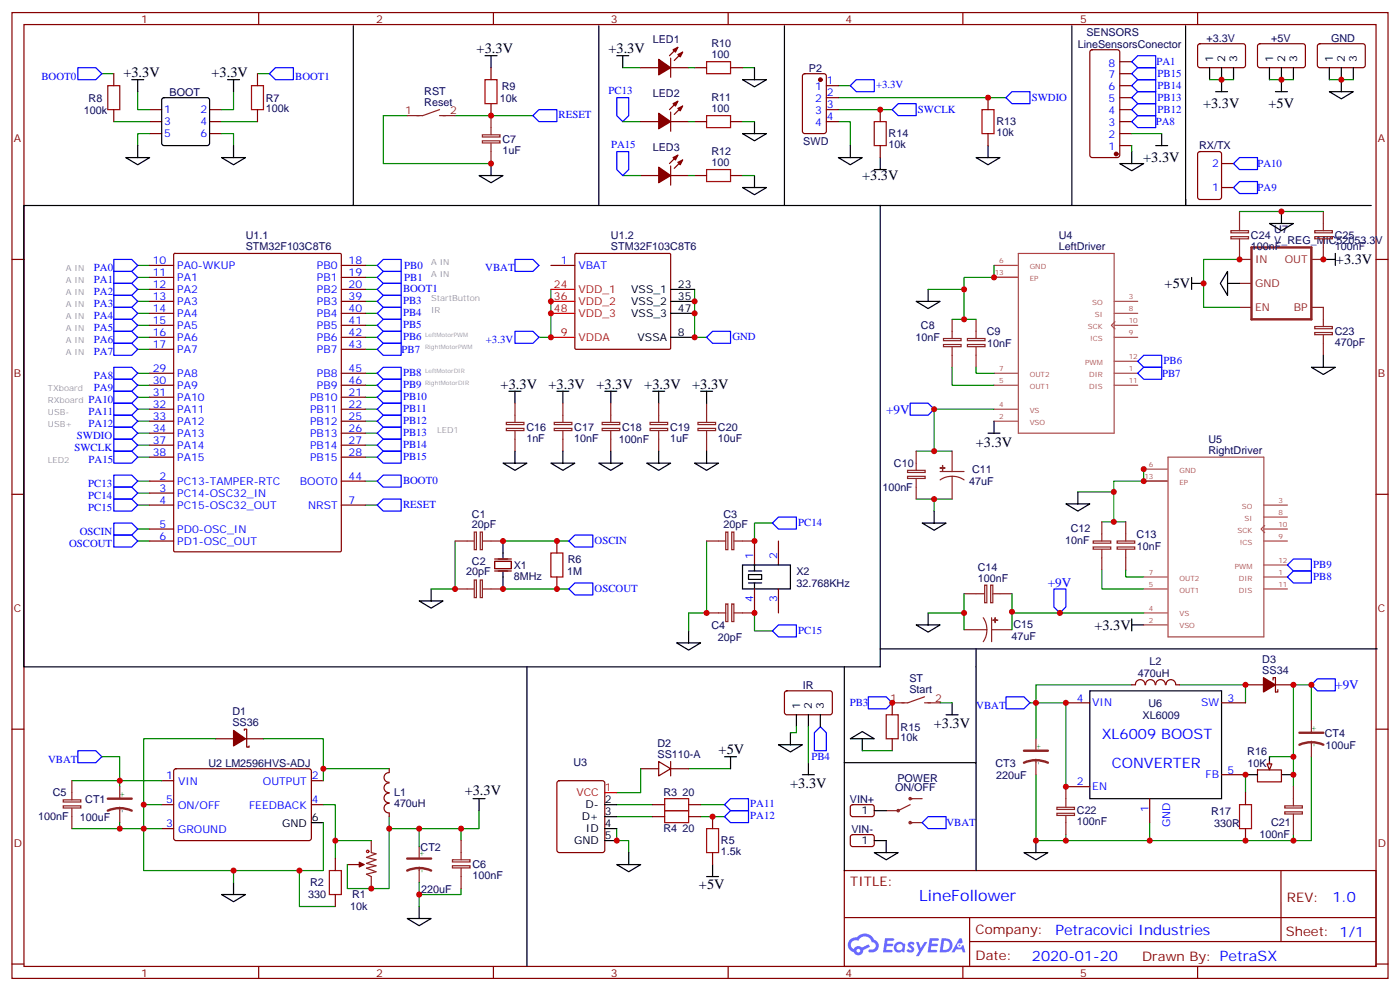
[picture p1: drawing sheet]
<svg xmlns="http://www.w3.org/2000/svg" width="412mm" height="292mm" viewBox="0 0 412 292" stroke-linecap="round" stroke-linejoin="round" font-family="sans-serif">
<g fill="none" stroke="#870000" stroke-width=".35">
<path d="M3.5 3.7h405.4v284.3h-405.4zM7.1 7.2h398.2v277.3h-398.2zM76.2 3.7v3.5M145.3 3.7v3.5M214.5 3.7v3.5M283.6 3.7v3.5M352.8 3.7v3.5M3.5 76.4h3.6M405.3 76.4h3.6M3.5 145.5h3.6M405.3 145.5h3.6M3.5 214.7h3.6"/>
<path d="M405.3 214.7h3.6M248.7 256.3h156.6v28.2h-156.6zM377.3 256.3v20.9M248.7 270.1h156.5M285.6 277.2h119.6M285.6 270.1v14.2M3.5 283.8h3.6M76.2 284.5v3.5M145.3 284.5v3.5M214.5 284.5v3.5M283.6 284.5v3.5M352.8 284.5v3.5"/>
<path d="M405.3 283.8h3.6"/>
</g>
<g fill="#5487ff">
<path d="M267.7 277.5a1.22 1.22 0 0 1 1.7 .2l-.4 .6a.47 .47 0 0 0-.3-.4 .47 .47 0 0 0-.5 .2l.1 .2a1.14 1.14 0 0 1 .8 1.8 1.14 1.14 0 0 1-1.9 0l-.2-.2 .5-.6 .7 .5a.29 .29 0 0 0 .3-.3 .29 .29 0 0 0-.2-.3 1.04 1.04 0 0 1-.6-1.7z"/>
<path d="M260.7 276.2h2.4l.3 .2-.2 .5-1.8 .1-.1 .8h1.5l.3 .4-.3 .4h-1.6l-.2 1.1h1.7l.2 .3-.2 .3-2.6 .1z"/>
<path d="M273.8 276.2h2.4l.3 .2-.1 .5-1.8 .1-.2 .8h1.6l.3 .4-.4 .4-1.6-.1-.1 1.1 1.7 .1 .2 .3-.2 .3-2.6 .1z"/>
<path d="M282.6 276.2h.7l.3 1.3-.6 .3a.69 .69 0 0 0-1 .3 .69 .69 0 0 0 .4 .9 .69 .69 0 0 0 .9-.6l.5-.2 .6 2.2h-.8l-.2-.9h-1.8l-.5 .9h-.8z"/>
<path d="M269.8 277.3h.8l.6 1.8 1.1-1.8h.9l-2.6 4.2h-.8l.9-1.5z"/>
<path d="M277.4 276.2l-.6 4.2h1.3a2.11 2.11 0 0 0 2.5-2.1 2.11 2.11 0 0 0-2.5-2.1zM278.1 277a1.39 1.39 0 0 1 1.7 1.4 1.39 1.39 0 0 1-1.8 1.2h-.3z"/>
<path d="M263.7 277.8a1.54 1.54 0 0 0-.1 2.2 1.54 1.54 0 0 0 2.2 .1l.6 .3 .3-2.3-.2-.3h-.4a1.49 1.49 0 0 0-2.4 0zM264 278.8a.94 .94 0 0 1 1.8 0 .94 .94 0 0 1-1.8 0z"/>
<path d="M250.4 276.6a2.18 2.18 0 0 0 1.1 3.7 1.44 1.44 0 0 0 1.6 .9 1.44 1.44 0 0 0 1.2-1.4l2-1.1-.5-.7-1.9 1a1.47 1.47 0 0 0-2.4 .4 1.39 1.39 0 0 1-.7-1.9 1.39 1.39 0 0 1 2-.5 2.12 2.12 0 0 1 2.2-1.3 2.12 2.12 0 0 1 1.9 1.7 1.14 1.14 0 0 1 1.1 1.4 1.14 1.14 0 0 1-1.7 .7 .43 .43 0 0 0-.5 .4 .43 .43 0 0 0 .4 .5 1.98 1.98 0 0 0 2.5-1.2 1.98 1.98 0 0 0-1.2-2.6 3.1 3.1 0 0 0-5.3-.6l-.9 .1zM252.3 279.9a.55 .55 0 0 1 1.1 0 .55 .55 0 0 1-1.1 0z"/>
<circle cx="282.6" cy="278.3" r=".26"/>
</g>
<g fill="none" stroke="#000" stroke-width=".35">
<path d="M104.1 7.6v52.9M142.9 16.4h3.5M144.6 16.4v3.5M176.4 7.6v52.9M181.7 16.4h3.5M183.4 16.4v3.5M222.2 19.9v3.6M231.1 7.6v52.9M315.7 7.6v52.9h-56.4M349.2 7.6v52.9v-1.8M356.3 19.9v3.6M359.8 19.9v7.1"/>
<path d="M363.4 19.9v3.6M373.9 19.9v3.6M377.5 19.9v7.1M381 19.9v3.6M391.6 19.9v3.6M395.1 19.9v7.1M398.6 19.9v3.6M38.8 23.5h3.5M40.6 23.5v3.5M47.9 29l.4-.2h12.7l.5 .2 .2 .5v12.7l-.2 .5-.5 .2h-12.7l-.5-.3-.2-.4v-12.7zM67 23.5h3.6M68.8 23.5v3.5"/>
<path d="M218.7 23.5h7.1l-3.6 2.1zM218.7 39.3h7.1l-3.6 2.2zM222.2 35.8v3.5M342.2 39.3v3.6M358.1 27h3.5M375.7 27h3.5M391.6 27h7l-3.5 2.1zM37 46.4h7.1l-3.5 2.1zM40.6 42.9v3.5M65.3 46.4h7l-3.5 2.1zM68.8 42.9v3.5M141.1 51.7h7.1l-3.6 2.1z"/>
<path d="M144.6 48.2v3.5M218.7 55.2h7.1l-3.6 2.1zM222.2 51.7v3.5M246.9 46.4h7.1l-3.5 2.1zM250.5 42.9v3.5M257.5 49.9h3.6M259.3 46.4v3.5M287.5 46.4h7.1l-3.6 2.1zM291 42.9v3.5M329.8 48.2h7.1l-3.5 2.1zM333.4 44.6v3.6M340.4 42.9h3.6"/>
<path d="M7.1 60.5h252.2v135.8h-252.2zM315.7 60.5h88.2M197.6 85.2h7M197.6 88.7h7M197.6 92.3h7M197.6 99.3h7M269.9 88.7h7l-3.5 2.1zM273.4 85.2v3.5M149.9 115.2h3.6M151.7 115.2v3.5M164 115.2h3.6M165.8 115.2v3.5"/>
<path d="M178.2 115.2h3.5M179.9 115.2v3.5M192.3 115.2h3.5M194 115.2v3.5M206.4 115.2h3.5M208.1 115.2v3.5M148.2 136.3h7l-3.5 2.2zM151.7 132.8v3.5M162.3 136.3h7l-3.5 2.2zM165.8 132.8v3.5M176.4 136.3h7l-3.5 2.2zM179.9 132.8v3.5"/>
<path d="M190.5 136.3h7.1l-3.6 2.2zM194 132.8v3.5M204.6 136.3h7.1l-3.6 2.2zM208.1 132.8v3.5M291 127.5h3.6M292.8 124v3.5M148.2 159.3v4.9M271.6 154h7.1l-3.5 2.1zM275.2 150.5v3.5M314 148.3h7l-3.5 2.2zM317.5 144.8v3.5M123.5 176.9h7l-3.5 2.1z"/>
<path d="M127 173.4v3.5M148.2 168.5v4.9M218.7 166.3h14.1v7.1h-14.1zM220.5 169.2h3.9v1.4h-3.9zM220.5 168.1h3.9M220.5 171.6h3.9M222.2 166.3v1.8M222.2 171.6v1.8M155.2 196.3v88.2M199.3 189.3h7.1l-3.6 2.1zM202.8 185.7v3.6M248.7 196.3v60"/>
<path d="M259.3 191h146.4M269.9 184h7l-3.5 2.1zM273.4 180.4v3.6M287.5 196.3v28.2M333.4 184h3.5M333.4 182.2v3.5M229.3 219.3h7.1l-3.6 2.1zM232.8 215.7v3.6M234.6 210.4v3.6M238.1 210.4v3.6M241.7 210.4v3.6M250.5 217.5l3.5-2.1 3.5 2.1z"/>
<path d="M254 217.5v3.5M278.7 210.4h3.5M280.5 206.9v3.5M139.3 235.1h3.6M141.1 235.1v3.6M178.2 236.9h3.5M213.4 222.8h3.6M215.2 222.8v3.5M236.4 228.1h3.5M238.1 224.5v3.6M248.7 224.5h38.8v31.8M257.5 238.7h3.6"/>
<path d="M366.9 228.1h3.5M373.9 222.8v3.5M377.5 228.1h3.5M68.8 259.8v3.5M91.7 242.2h3.5M178.2 240.4h3.5M178.2 243.9h3.5M178.2 247.5h3.5M181.7 254.5h7l-3.5 2.1zM185.2 251v3.5M208.1 258.1h3.6M209.9 254.5v3.6"/>
<path d="M257.5 251h7.1l-3.5 2.1zM257.5 247.5h3.6v3.5M65.3 263.3h7l-3.5 2.2zM119.9 270.4h7.1l-3.5 2.1zM123.5 266.9v3.5"/>
</g>
<g fill="none" stroke="#008700" stroke-width=".35">
<path d="M183.4 19.9h5.3M202.8 19.9h1.8M218.7 19.9h3.5M30 21.7h3.5M33.5 35.8h10.6M40.6 27v5.3h3.5M44.1 39.3h-3.5v3.6M65.3 39.3h3.5v3.6M65.3 35.8h10.5M68.8 27v5.3h-3.5M75.8 21.7h3.6M119.9 34h-7v14.2h31.7"/>
<path d="M134.1 34h22.9M183.4 35.8h5.3M202.8 35.8h1.8M218.7 35.8h3.5M246.9 35.8h3.6v7.1M246.9 32.3h15.9M246.9 28.8h49.4M246.9 25.2h3.6M333.4 39.3h8.8M356.3 23.5h7.1M373.9 23.5h7.1M391.6 23.5h7"/>
<path d="M183.4 51.7h5.3M202.8 51.7h1.8M218.7 51.7h3.5M333.4 42.9v1.7M40.6 78.1h3.5M107.6 78.1h3.5M292.8 78.1v3.6h-8.8v3.5M40.6 99.3h3.5M40.6 95.8h3.5M40.6 92.3h3.5M40.6 88.7h3.5M40.6 85.2h3.5"/>
<path d="M40.6 81.7h3.5M107.6 99.3h3.5M107.6 95.8h3.5M107.6 92.3h3.5M107.6 88.7h3.5M107.6 85.2h3.5M107.6 81.7h3.5M162.3 85.2v14.1h-3.6M204.6 85.2v14.1h3.5M273.4 85.2h10.6v8.8M280.5 94h7M40.6 116.9h3.5"/>
<path d="M40.6 113.4h3.5M40.6 109.9h3.5M40.6 102.8h3.5M107.6 116.9h3.5M107.6 113.4h3.5M107.6 109.9h3.5M107.6 102.8h3.5M280.5 108.1v5.3h12.3M287.5 108.1v1.8h5.3M40.6 134.6h3.5M40.6 131.1h3.5M40.6 127.5h3.5"/>
<path d="M40.6 124h3.5M40.6 120.5h3.5M107.6 134.6h3.5M107.6 131.1h3.5M107.6 127.5h3.5M107.6 124h3.5M107.6 120.5h3.5M269.9 132.8h10.6M292.8 120.5h-17.6v12.3M336.9 137.8v3.8h-8.8v3.2M40.6 141.6h3.5M40.6 148.7h3.5"/>
<path d="M40.6 159.3h3.5M40.6 155.8h3.5M40.6 145.2h3.5M107.6 141.6h3.5M107.6 148.7h3.5M134.1 159.3v14.1h-7.1M148.2 159.3h19.4M208.1 159.3v21.1h-5.3v5.3M227.5 154h-5.3v5.3M269.9 146.9h5.3v3.6M275.2 146.9h5.3M317.5 144.8h10.6v8.8"/>
<path d="M324.6 153.6h7M148.2 173.4h19.4M284 174.8v10.6M298.1 174.8v10.6M324.6 167.7v5.7h12.3M331.6 167.7v2.2h5.3M222.2 180.4v5.3h5.3M273.4 180.4h10.6M298.1 180.1v.3h38.8M63.5 217.5h-21.2v19.4M77.6 217.5h17.6v8.8h19.5M234.6 214v1.7h-1.8"/>
<path d="M238.1 214v10.5M276.9 206.9h3.6M386.3 212.2v-10.6h-5.3v30M30 222.8h5.3v7h-14.1M47.6 236.9h-5.3v19.4h52.9v-14.1M47.6 229.8h-12.3v1.8M95.2 236.9h3.6v10.6h10.6M95.2 226.3v3.5M141.1 238.7v5.2h-26.4v-3.5M181.7 236.9h10.6M188.7 226.3v7.1h-7M202.8 226.3h12.4"/>
<path d="M206.4 236.9h7M254 221h8.8M305.2 228.1v19.4h8.8M21.2 243.9h14.1M35.3 242.2v1.7h12.3M68.8 256.3v3.5M88.2 256.3v10.6h10.6M98.8 247.5v5.3M114.7 243.9v17.7h-12.4v-7.1M123.5 259.8v3.5h12.3v-1.7M123.5 243.9v5.3M135.8 243.9v3.6"/>
<path d="M181.7 243.9v3.6h3.5v3.5M181.7 240.4h10.6M206.4 240.4h7M314 245.7v1.8h24.7M123.5 263.3v3.6"/>
</g>
<g fill="none" stroke="#00f" stroke-width=".35">
<path d="M22.9 19.9h5.3l1.8 1.8-1.8 1.8h-5.3zM333.4 18.2l1.7-1.8h5.3v3.5h-5.3zM79.4 21.7l1.7-1.8h5.3v3.6h-5.3zM157 34l1.7-1.7h5.3v3.5h-5.3zM181.7 28.8h3.5v5.2l-1.8 1.8-1.7-1.8zM250.5 25.2l1.7-1.7h5.3v3.5h-5.3zM262.8 32.3l1.8-1.8h5.3v3.5h-5.3zM296.3 28.8l1.8-1.8h5.3v3.5h-5.3zM333.4 32.3l1.7-1.8h5.3v3.5h-5.3zM333.4 28.8l1.7-1.8h5.3v3.5h-5.3zM333.4 25.2l1.7-1.7h5.3v3.5h-5.3zM333.4 21.7l1.7-1.8h5.3v3.6h-5.3z"/>
<path d="M333.4 35.8l1.7-1.8h5.3v3.6h-5.3zM181.7 44.6h3.5v5.3l-1.8 1.8-1.7-1.8zM365.1 53.4h5.3v3.6h-5.3l-1.7-1.8zM365.1 46.4h5.3v3.5h-5.3l-1.7-1.7zM33.5 79.9h5.3l1.8 1.8-1.8 1.7h-5.3zM33.5 76.4h5.3l1.8 1.7-1.8 1.8h-5.3zM111.1 78.1l1.8-1.7h5.3v3.5h-5.3zM151.7 76.4h5.3l1.7 1.7-1.7 1.8h-5.3zM33.5 97.5h5.3l1.8 1.8-1.8 1.8h-5.3zM33.5 94h5.3l1.8 1.8-1.8 1.7h-5.3zM33.5 90.5h5.3l1.8 1.8-1.8 1.7h-5.3zM33.5 87h5.3l1.8 1.7-1.8 1.8h-5.3z"/>
<path d="M33.5 83.4h5.3l1.8 1.8-1.8 1.8h-5.3zM111.1 99.3l1.8-1.8h5.3v3.6h-5.3zM111.1 95.8l1.8-1.8h5.3v3.5h-5.3zM111.1 92.3l1.8-1.8h5.3v3.5h-5.3zM111.1 88.7l1.8-1.7h5.3v3.5h-5.3zM111.1 85.2l1.8-1.8h5.3v3.6h-5.3zM111.1 81.7l1.8-1.8h5.3v3.5h-5.3zM151.7 97.5h5.3l1.7 1.8-1.7 1.8h-5.3zM208.1 99.3l1.8-1.8h5.3v3.6h-5.3zM33.5 118.7h5.3l1.8 1.8-1.8 1.7h-5.3zM33.5 115.2h5.3l1.8 1.7-1.8 1.8h-5.3zM33.5 111.7h5.3l1.8 1.7-1.8 1.8h-5.3z"/>
<path d="M33.5 108.1h5.3l1.8 1.8-1.8 1.8h-5.3zM33.5 101.1h5.3l1.8 1.7-1.8 1.8h-5.3zM111.1 116.9l1.8-1.7h5.3v3.5h-5.3zM111.1 113.4l1.8-1.7h5.3v3.5h-5.3zM111.1 109.9l1.8-1.8h5.3v3.6h-5.3zM111.1 102.8l1.8-1.7h5.3v3.5h-5.3zM268.1 118.7h5.3l1.8 1.8-1.8 1.7h-5.3zM335.1 106.4l1.8-1.8h5.3v3.5h-5.3zM335.1 109.9l1.8-1.8h5.3v3.6h-5.3zM33.5 132.8h5.3l1.8 1.8-1.8 1.7h-5.3zM33.5 129.3h5.3l1.8 1.8-1.8 1.7h-5.3zM33.5 125.8h5.3l1.8 1.7-1.8 1.8h-5.3z"/>
<path d="M33.5 122.2h5.3l1.8 1.8-1.8 1.8h-5.3zM33.5 139.9h5.3l1.8 1.7-1.8 1.8h-5.3zM111.1 134.6l1.8-1.8h5.3v3.5h-5.3zM111.1 131.1l1.8-1.8h5.3v3.5h-5.3zM111.1 127.5l1.8-1.7h5.3v3.5h-5.3zM111.1 124l1.8-1.8h5.3v3.6h-5.3zM111.1 120.5l1.8-1.8h5.3v3.5h-5.3zM33.5 157.5h5.3l1.8 1.8-1.8 1.7h-5.3zM33.5 154h5.3l1.8 1.8-1.8 1.7h-5.3zM33.5 146.9h5.3l1.8 1.8-1.8 1.8h-5.3zM33.5 143.4h5.3l1.8 1.8-1.8 1.7h-5.3zM111.1 141.6l1.8-1.7h5.3v3.5h-5.3z"/>
<path d="M111.1 148.7l1.8-1.8h5.3v3.6h-5.3zM167.6 159.3l1.7-1.8h5.3v3.5h-5.3zM227.5 154l1.8-1.8h5.3v3.6h-5.3zM169.3 171.6h5.3v3.6h-5.3l-1.7-1.8zM310.4 173.4h3.6v5.3l-1.8 1.7-1.8-1.7zM379.2 169.9l1.8-1.8h5.3v3.5h-5.3zM381 164.6h5.3v3.5h-5.3l-1.8-1.8zM229.3 184h5.3v3.5h-5.3l-1.8-1.8zM241.7 214l1.7 1.7v5.3h-3.5v-5.3zM255.8 205.1h5.3l1.7 1.8-1.7 1.8h-5.3zM22.9 221h5.3l1.8 1.8-1.8 1.7h-5.3zM213.4 236.9l1.8-1.8h5.3v3.6h-5.3z"/>
<path d="M215.2 238.7h5.3v3.5h-5.3l-1.8-1.8zM271.6 242.2l1.8-1.8h5.3v3.5h-5.3z"/>
</g>
<g fill="none" stroke="#870000" stroke-width=".35">
<path d="M144.6 19.9v3.6M188.7 19.9h5.3M197.6 17.1v5.7M197.6 19.9h5.2M199.7 13.9l-2.5 2.5M201.1 15.3l-2.5 2.5M204.6 19.9h3.5M215.2 19.9h3.5M321.3 14.8l.4-.2h7.4l.7 .5v30.6l-.4 .6-7.7 .1-.6-.5-.1-30.6zM329.8 18.2h3.6M353 13.1l.5-.2h13l.4 .7-.1 5.9-.6 .4h-13l-.4-.7v-5.6zM370.7 13.1l.4-.2h13l.4 .7v5.9l-.7 .4h-13l-.4-.7v-5.6z"/>
<path d="M388.3 13.1l.5-.2h12.9l.5 .7-.1 5.9-.6 .4h-13l-.4-.7v-5.6zM33.5 21.7v3.5M33.5 32.3v3.5M44.1 32.3h3.5M44.1 35.8h3.5M44.1 39.3h3.5M61.7 32.3h3.6M61.7 35.8h3.6M61.7 39.3h3.6M75.8 21.7v3.5M75.8 32.3v3.5M144.6 30.5v3.5"/>
<path d="M188.7 35.8h5.3M197.6 33v5.6M197.6 35.8h5.2M199.7 29.8l-2.5 2.5M201.1 31.2l-2.5 2.5M204.6 35.8h3.5M215.2 35.8h3.5M236.6 21.9l.5-.2h5.6l.7 .4v16.5l-.4 .7h-5.9l-.7-.4v-16.5zM243.4 32.3h3.5M243.4 35.8h3.5M243.4 25.2h3.5M243.4 28.8h3.5"/>
<path d="M259.3 32.3v3.5M291 28.8v3.5M291 39.3v3.6M329.8 32.3h3.6M329.8 35.8h3.6M329.8 39.3h3.6M329.8 25.2h3.6M329.8 28.8h3.6M329.8 21.7h3.6M188.7 51.7h5.3M197.6 48.9v5.6M197.6 51.7h5.2"/>
<path d="M199.7 45.7l-2.5 2.5M201.1 47.1l-2.5 2.5M204.6 51.7h3.5M215.2 51.7h3.5M259.3 42.9v3.5M329.8 42.9h3.6M353 44.8l.5-.2h5.6l.7 .5v12.9l-.4 .7h-5.9l-.7-.4v-13zM359.8 55.2h3.6M359.8 48.2h3.6M44.1 78.1h7.1M51.2 74.8l.3-.2h48.7l.3 .2v87.3l-.1 .3-48.9 .1-.3-.2zM100.5 78.1h7.1"/>
<path d="M162.3 78.1h7M169.4 74.8l.3-.2 27.7 .1 .2 .3-.1 27.7-.3 .1h-27.7l-.2-.3zM44.1 81.7h7.1M44.1 85.2h7.1M44.1 88.7h7.1M44.1 92.3h7.1M44.1 95.8h7.1M44.1 99.3h7.1M100.5 81.7h7.1M100.5 85.2h7.1M100.5 88.7h7.1M100.5 92.3h7.1"/>
<path d="M100.5 95.8h7.1M100.5 99.3h7.1M44.1 116.9h7.1M44.1 102.8h7.1M44.1 109.9h7.1M44.1 113.4h7.1M100.5 116.9h7.1M100.5 102.8h7.1M100.5 109.9h7.1M100.5 113.4h7.1M44.1 120.5h7.1M44.1 124h7.1"/>
<path d="M44.1 127.5h7.1M44.1 131.1h7.1M44.1 134.6h7.1M100.5 120.5h7.1M100.5 124h7.1M100.5 127.5h7.1M100.5 131.1h7.1M100.5 134.6h7.1M44.1 141.6h7.1M44.1 148.7h7.1M44.1 145.2h7.1M44.1 155.8h7.1"/>
<path d="M44.1 159.3h7.1M100.5 141.6h7.1M100.5 148.7h7.1M164 159.3v3.5M222.2 159.3v7M229.3 159.3v7M145.7 165.3h4.9v2.1h-4.9zM145.7 164.6h4.9M145.7 168.1h4.9M164 169.9v3.5M222.2 173.4v7M229.3 173.4v7"/>
<path d="M63.5 217.5h5.3M72 215v-.3h.7v5.3h.7v-.4M72.3 217.5h5.3M231.3 203.6l.5-.2h12.9l.5 .7-.1 5.9-.6 .4h-13l-.4-.7v-5.6zM262.8 206.9v3.5M262.8 217.5v3.5M47.6 229.8h3.6M47.6 236.9h3.6M51.4 226.5l.5-.2 39.4 .1 .4 .6v20l-.7 .5-39.4-.1-.4-.6v-19.8zM91.7 229.8h3.5M91.7 236.9h3.5M164.3 230l.4-.2h12.7l.7 .5 .1 20-.5 .6-13 .1-.6-.5-.1-20z"/>
<path d="M188.7 226.3h5.3M192.3 236.9h3.5M194 224.2l3.6 2.1-3.6 2.1zM197.6 224.2v4.2M197.6 226.3h5.2M202.8 236.9h3.6M250.7 237.1l.5-.2h5.9l.4 .7v2.4l-.7 .4h-5.9l-.4-.7v-2.1zM370.4 226.7h7.1v3.5h-7.1zM373.9 224.2v1.8M47.6 243.9h3.6M98.8 252.8v3.5M102.3 254.5h3.5"/>
<path d="M192.3 240.4h3.5M202.8 240.4h3.6M209.9 240.4v3.5M209.9 251v3.5M250.7 245.9l.5-.2 5.9 .1 .4 .6v2.4l-.7 .4h-5.9l-.4-.7v-2.1zM98.8 263.3v3.6"/>
</g>
<path d="M162.3 85.2h7M162.3 88.7h7M162.3 92.3h7M162.3 99.3h7M178.2 233.4h3.5" fill="none" stroke="#f00" stroke-width=".35"/>
<g fill="none" stroke="#8c2424" stroke-width=".35">
<path d="M129.5 32.3l-5 1.7h-4.6M129.5 34h4.6M142.1 39.7h5.2v.6h-5.2zM144.6 34v5.7M142.1 41.5h5.2v.6h-5.2zM144.6 42.2v6M277.9 99.7h5.2v.6h-5.2zM280.5 94v5.7M285 99.7h5.2v.6h-5.2zM287.5 94v5.7M151.7 118.7v5.7M165.8 118.7v5.7"/>
<path d="M179.9 118.7v5.7M194 118.7v5.7M208.1 118.7v5.7M277.9 101.4h5.2v.7h-5.2zM280.5 102.1v6M285 101.4h5.2v.7h-5.2zM287.5 102.1v6M149.2 126.1h5.1v.7h-5.1zM149.2 124.4h5.1v.6h-5.1zM151.7 126.8v6M163.3 126.1h5.2v.7h-5.2zM163.3 124.4h5.2v.6h-5.2z"/>
<path d="M165.8 126.8v6M177.4 126.1h5.2v.7h-5.2zM177.4 124.4h5.2v.6h-5.2zM179.9 126.8v6M191.5 126.1h5.2v.7h-5.2zM191.5 124.4h5.2v.6h-5.2zM194 126.8v6M205.6 126.1h5.2v.7h-5.2zM205.6 124.4h5.2v.6h-5.2zM208.1 126.8v6M267.3 138.5h5.2v.6h-5.2zM269.9 132.8v5.7"/>
<path d="M276.9 138.8h7.1M280.5 132.8v6M134.1 159.3h5.6M139.7 156.6h.6v5.2h-.6zM141.5 156.6h.6v5.2h-.6zM142.2 159.3h6M208.1 159.3h5.7M213.8 156.6h.6v5.2h-.6zM215.5 156.6h.7v5.2h-.7zM216.3 159.3h5.9M267.3 140.2h5.2v.7h-5.2zM269.9 140.9v6"/>
<path d="M280.5 140.2l-1.9 .3-1.7 .8M280.5 140.2l1.8 .3 1.7 .8M280.5 140.2v6.7M322 159.3h5.2v.6h-5.2zM324.6 153.6v5.7M329.1 159.3h5.2v.6h-5.2zM331.6 153.6v5.7M134.1 173.4h5.6M139.7 170.7h.6v5.2h-.6zM141.5 170.7h.6v5.2h-.6zM142.2 173.4h6M213.8 177.8h.6v5.2h-.6z"/>
<path d="M215.5 177.8h.7v5.2h-.7zM284 174.8h6M290.1 172.3h.6v5.1h-.6zM291.8 172.3h.7v5.1h-.7zM292.5 174.8h5.6M322 161h5.2v.7h-5.2zM324.6 161.7v6M329.1 161h5.2v.7h-5.2zM331.6 161.7v6M208.1 180.4h5.7M216.3 180.4h5.9M284 185.4h6.7"/>
<path d="M289.6 181.9l.8 1.6 .3 1.9M290.7 185.4l-.2 1.8-.9 1.7M292.1 181.9v7M292.1 185.4h6M272.3 205.1l-4.9 1.8h-4.6M272.3 206.9h4.6M18.6 237.2h5.2v.7h-5.2zM18.6 235.5h5.2v.6h-5.2zM21.2 229.8v5.7M21.2 237.9v6M35.3 231.6v3.5M35.3 237.6v4.6"/>
<path d="M268.1 236.9l-3.5 1.8h-3.5M268.1 235.1h3.5M105.8 254.5h1.4M109.4 247.5v3.5l1.4 .4-2.9 1 2.9 .7-2.9 1.1 2.9 .7-2.9 .7 2.9 1-2.9 .8 1.5 .7v3.5M123.5 249.2v3.6M123.5 255.2v4.6M133.3 254.9h5.2v.6h-5.2zM133.3 253.1h5.2v.7h-5.2zM135.8 247.5v5.6M135.8 255.6v6M268.1 242.2h3.5"/>
<circle cx="264.6" cy="238.7" r=".35"/>
<circle cx="268.1" cy="235.1" r=".35"/>
<circle cx="268.1" cy="242.2" r=".35"/>
</g>
<g fill="#870000" stroke="#870000" stroke-width=".35">
<path d="M105.8 253.8l1.4 .7-1.4 .7z"/>
<path d="M68.8 215l3.5 2.5-3.5 2.1z"/>
<path d="M199.7 31.9l1.4-.7-.7 1.4z"/>
<path d="M198.3 30.5l1.4-.7-.7 1.4z"/>
<path d="M194 33.3l3.6 2.5-3.6 2.1z"/>
<path d="M199.7 16.1l1.4-.8-.7 1.5z"/>
<path d="M198.3 14.6l1.4-.7-.7 1.4z"/>
<path d="M194 17.5l3.6 2.4-3.6 2.1z"/>
<path d="M199.7 47.8l1.4-.7-.7 1.4z"/>
<path d="M198.3 46.4l1.4-.7-.7 1.4z"/>
<path d="M194 49.2l3.6 2.5-3.6 2.1z"/>
<circle cx="241.7" cy="23.5" r=".53"/>
<circle cx="328.8" cy="45.3" r=".53"/>
</g>
<g fill="none" stroke="#a10000" stroke-width=".35">
<path d="M208.1 18.2h7.1v3.5h-7.1zM31.7 25.2h3.6v7.1h-3.6zM74.1 25.2h3.5v7.1h-3.5zM142.9 23.5h3.5v7h-3.5zM208.1 34h7.1v3.6h-7.1zM257.5 35.8h3.6v7.1h-3.6zM289.3 32.3h3.5v7h-3.5zM208.1 49.9h7.1v3.5h-7.1zM162.3 162.8h3.5v7.1h-3.5zM261.1 210.4h3.5v7.1h-3.5zM195.8 235.1h7v3.6h-7zM195.8 238.7h7v3.5h-7z"/>
<path d="M97 256.3h3.5v7h-3.5zM208.1 243.9h3.6v7.1h-3.6z"/>
<circle cx="108.3" cy="250.6" r=".35"/>
</g>
<path d="M31.7 238.7a8.7 8.7 0 0 1 7.1 0M31.7 235.1h7.1M119.9 256.3a8.7 8.7 0 0 1 7.1 0M119.9 252.8h7.1" fill="none" stroke="#8c2424" stroke-width=".71"/>
<g fill="none" stroke="#a64a4a" stroke-width=".35">
<path d="M292.8 78.1h6.9M300 74.6h28.2v52.9h-28.2zM292.8 81.7h6.9M328.2 88.7h6.9M328.2 92.3h6.9M328.2 99.3h6.9M328.2 95.8h6.9M328.4 94.7l-1 1.1 1 1M292.8 109.9h6.9M292.8 113.4h6.9M328.2 109.9h6.9M328.2 113.4h6.9"/>
<path d="M328.2 106.4h6.9M292.8 124h6.9M292.8 120.5h6.9M336.9 138.1h6.9M344.1 134.6h28.2v52.9h-28.2zM336.9 141.6h6.9M372.3 148.7h6.9M372.3 152.2h6.9M372.3 159.3h6.9M372.3 155.8h6.9M372.5 154.7l-1 1.1 1 1M336.9 169.9h6.9"/>
<path d="M336.9 173.4h6.9M372.3 169.9h6.9M372.3 173.4h6.9M372.3 166.3h6.9M336.9 184h6.9M336.9 180.4h6.9"/>
</g>
<g fill="#8c2424" stroke="#8c2424" stroke-width=".35">
<path d="M277.6 137.1l.1 1.4z"/>
<path d="M276.9 137.8h1.4z"/>
<path d="M292.5 182.6h1.4z"/>
<path d="M293.1 181.9l.1 1.4z"/>
</g>
<path d="M373.2 224.9h1.4l-.7 1.8z" fill="#f0f0f0" stroke="#870000" stroke-width=".35"/>
<path d="M365.1 76.4h-10.6v14.1h10.6M365.1 62.3h24.7M303.4 206.9h10.6v24.7M333.4 201.6h-28.2v15.9M347.5 201.6h19.4v5.3M366.9 228.1v5.3M373.9 222.8h7.1M386.3 222.8v24.7h-5.3M338.7 242.2v5.3h42.3v-1.8" fill="none" stroke="#008700" stroke-width=".35"/>
<g fill="none" stroke="#870000" stroke-width=".35">
<path d="M314 206.9h7M333.4 201.6h1M334.5 201.6a1.41 1.41 0 0 1 1.4-1.5 1.41 1.41 0 0 1 1.4 1.5M337.5 201.6a1.41 1.41 0 0 1 1.4-1.5 1.41 1.41 0 0 1 1.4 1.5M340.5 201.6a1.41 1.41 0 0 1 1.4-1.5 1.41 1.41 0 0 1 1.4 1.5M343.5 201.6a1.41 1.41 0 0 1 1.4-1.5 1.41 1.41 0 0 1 1.4 1.5M346.4 201.6h1.1M359.8 206.9h7.1M366.9 201.6h5.3M375 200.2v-.7h.7v4.2h.7v-.7M375.7 201.6h5.3M114.6 233.5a1.41 1.41 0 0 0-1.5 1.4 1.41 1.41 0 0 0 1.5 1.4"/>
<path d="M114.6 230.5a1.41 1.41 0 0 0-1.5 1.4 1.41 1.41 0 0 0 1.5 1.4M114.6 236.5a1.41 1.41 0 0 0-1.5 1.4 1.41 1.41 0 0 0 1.5 1.4l.1 1.1M114.6 227.5a1.41 1.41 0 0 0-1.5 1.4 1.41 1.41 0 0 0 1.5 1.4M114.7 226.3v1.1M314 231.6h7M338.7 235.1v7.1M359.8 228.1h7.1M366.9 233.4v3.5M366.9 243.9v3.6"/>
</g>
<path d="M372.2 199.5l3.5 2.1-3.5 2.1z" fill="#870000" stroke="#870000" stroke-width=".35"/>
<g fill="none" stroke="#000" stroke-width=".35">
<path d="M361.6 79.9v7.1l-2.1-3.6zM373.9 65.8h7.1l-3.5 2.1zM377.5 62.3v3.5M389.8 76.4h3.5M393.3 74.6v3.5M351 83.4h3.5M351 81.7v3.5M361.6 83.4h3.5M386.3 108.1h7l-3.5 2.1zM389.8 104.6v3.5M287.5 191v5.3M321 203.4h38.8v31.7h-38.8z"/>
<path d="M301.6 251h7.1l-3.5 2.1zM305.2 247.5v3.5"/>
</g>
<path d="M296.3 205.1h5.3l1.8 1.8-1.8 1.8h-5.3zM386.3 201.6l1.8-1.8h5.2v3.6h-5.2z" fill="none" stroke="#00f" stroke-width=".35"/>
<path d="M368.7 72.8h17.6v21.2h-17.6zM382.8 219.3a8.7 8.7 0 0 1 7 0M382.8 215.7h7M301.6 224.5a8.7 8.7 0 0 1 7.1 0M301.6 221h7.1" fill="none" stroke="#8c2424" stroke-width=".71"/>
<g fill="none" stroke="#8c2424" stroke-width=".35">
<path d="M362.6 69.7h5.2v.6h-5.2zM362.6 67.9h5.2v.6h-5.2zM365.1 70.4v6h3.6M365.1 62.3v5.6M387.3 69.7h5.2v.6h-5.2zM387.3 67.9h5.2v.6h-5.2zM389.8 70.4v6h-3.5M389.8 62.3v5.6M365.1 83.4h3.6M365.1 90.5h3.6M386.3 90.5h3.5v5.6M387.3 97.9h5.2v.6h-5.2z"/>
<path d="M387.3 96.1h5.2v.7h-5.2zM389.8 98.6v6M305.2 217.5v3.5M386.3 212.2v3.5M386.3 218.2v4.6M305.2 223.5v4.6M311.3 237.7h5.2v.6h-5.2zM311.3 239.4h5.2v.7h-5.2zM314 231.6v6M378.5 239h5.1v.6h-5.1zM378.5 237.2h5.1v.7h-5.1zM381 231.6v5.6"/>
<path d="M381 239.7v6M314 240.1v5.6"/>
</g>
<path d="M365.1 236.9h3.6v7h-3.6z" fill="none" stroke="#a10000" stroke-width=".35"/>
<g fill="#c00">
<circle cx="377.5" cy="62.3" r=".88"/>
<circle cx="389.8" cy="76.4" r=".88"/>
<circle cx="354.5" cy="83.4" r=".88"/>
<circle cx="366.9" cy="247.5" r=".88"/>
<circle cx="314" cy="231.6" r=".88"/>
<circle cx="386.3" cy="201.6" r=".88"/>
<circle cx="314" cy="247.5" r=".88"/>
<circle cx="312.2" cy="180.4" r=".88"/>
<circle cx="262.8" cy="206.9" r=".88"/>
<circle cx="395.1" cy="23.5" r=".88"/>
<circle cx="359.8" cy="23.5" r=".88"/>
<circle cx="377.5" cy="23.5" r=".88"/>
<circle cx="298.1" cy="180.1" r=".88"/>
<circle cx="328.1" cy="144.8" r=".88"/>
<circle cx="328.1" cy="153.6" r=".88"/>
<circle cx="284" cy="94" r=".88"/>
<circle cx="275.2" cy="132.8" r=".88"/>
<circle cx="275.2" cy="146.9" r=".88"/>
<circle cx="259.3" cy="32.3" r=".88"/>
<circle cx="291" cy="28.8" r=".88"/>
<circle cx="208.1" cy="180.4" r=".88"/>
<circle cx="222.3" cy="180.4" r=".88"/>
<circle cx="164" cy="159.3" r=".88"/>
<circle cx="164" cy="173.4" r=".88"/>
<circle cx="148.2" cy="159.3" r=".88"/>
<circle cx="35.3" cy="229.8" r=".88"/>
<circle cx="98.8" cy="247.5" r=".88"/>
<circle cx="35.3" cy="243.9" r=".88"/>
<circle cx="114.7" cy="243.9" r=".88"/>
<circle cx="109.4" cy="261.6" r=".88"/>
<circle cx="42.3" cy="236.9" r=".88"/>
<circle cx="42.3" cy="243.9" r=".88"/>
<circle cx="95.3" cy="226.3" r=".88"/>
<circle cx="123.5" cy="243.9" r=".88"/>
<circle cx="88.2" cy="256.3" r=".88"/>
<circle cx="204.6" cy="99.3" r=".88"/>
<circle cx="204.6" cy="92.3" r=".88"/>
<circle cx="204.6" cy="88.7" r=".88"/>
<circle cx="162.3" cy="99.3" r=".88"/>
<circle cx="162.3" cy="92.3" r=".88"/>
<circle cx="162.3" cy="88.7" r=".88"/>
<circle cx="68.8" cy="256.3" r=".88"/>
<circle cx="123.5" cy="263.3" r=".88"/>
<circle cx="135.8" cy="243.9" r=".88"/>
<circle cx="181.7" cy="247.5" r=".88"/>
<circle cx="209.9" cy="240.4" r=".88"/>
<circle cx="148.2" cy="173.4" r=".88"/>
<circle cx="134.1" cy="173.4" r=".88"/>
<circle cx="222.3" cy="159.3" r=".88"/>
<circle cx="144.6" cy="34" r=".88"/>
<circle cx="144.6" cy="48.2" r=".88"/>
<circle cx="292.8" cy="81.7" r=".88"/>
<circle cx="284" cy="85.2" r=".88"/>
<circle cx="336.9" cy="141.6" r=".88"/>
<circle cx="336.9" cy="138.1" r=".88"/>
<circle cx="284" cy="180.4" r=".88"/>
<circle cx="275.2" cy="120.5" r=".88"/>
<circle cx="366.9" cy="228.1" r=".88"/>
<circle cx="381" cy="228.1" r=".88"/>
<circle cx="381" cy="222.8" r=".88"/>
<circle cx="381" cy="247.5" r=".88"/>
<circle cx="338.7" cy="247.5" r=".88"/>
<circle cx="381" cy="201.6" r=".88"/>
<circle cx="366.9" cy="201.6" r=".88"/>
<circle cx="305.2" cy="247.5" r=".88"/>
<circle cx="305.2" cy="206.9" r=".88"/>
<circle cx="314" cy="206.9" r=".88"/>
<circle cx="365.1" cy="76.4" r=".88"/>
</g>
<text font-size="4.6" fill="#00f" x="270.8" y="265.3">LineFollower</text>
<g font-size="4.2">
<text x="140.4" y="15.7">+3.3V</text>
<text x="179.2" y="15.7">+3.3V</text>
<text x="36.3" y="22.8">+3.3V</text>
<text x="62.3" y="22.8">+3.3V</text>
<text x="354.4" y="31.9">+3.3V</text>
<text x="373.7" y="31.9">+5V</text>
<text x="336.7" y="47.8">+3.3V</text>
<text x="254" y="53.1">+3.3V</text>
<text x="393.5" y="77.8">+3.3V</text>
<text x="343.1" y="84.8">+5V</text>
<text x="147.5" y="114.5">+3.3V</text>
<text x="161.6" y="114.5">+3.3V</text>
<text x="175.7" y="114.5">+3.3V</text>
<text x="189.8" y="114.5">+3.3V</text>
<text x="203.9" y="114.5">+3.3V</text>
<text x="287.5" y="131.5">+3.3V</text>
<text x="322.4" y="185.4">+3.3V</text>
<text x="275.1" y="214.3">+3.3V</text>
<text x="211.7" y="222.1">+5V</text>
<text x="232.8" y="232.1">+3.3V</text>
<text x="136.9" y="234.1">+3.3V</text>
<text x="205.9" y="261.6">+5V</text>
</g>
<g font-size="4.2" fill="#00f">
<text x="324.6" y="217.5">XL6009 BOOST</text>
<text x="327.5" y="226">CONVERTER</text>
<text x="392.5" y="265.6">1.0</text>
<text x="310.9" y="275.1">Petracovici Industries</text>
<text x="304" y="282.9">2020-01-20</text>
</g>
<g font-size="3.9" fill="#00f">
<text x="261" y="121.7">+9V</text>
<text x="308.7" y="172.9">+9V</text>
<text x="393.3" y="202.9">+9V</text>
</g>
<g font-size="3.9" fill="#800">
<text x="250.5" y="260.9">TITLE:</text>
<text x="379.1" y="265.6">REV:</text>
<text x="287.4" y="275.1">Company:</text>
<text x="378.7" y="275.7">Sheet: 1/1</text>
<text x="287.4" y="282.8">Date:</text>
<text x="336.4" y="282.8">Drawn By: PetraSX</text>
</g>
<g font-size="3.2" fill="#800">
<text x="41.6" y="6.7">1</text>
<text x="110.8" y="6.7">2</text>
<text x="179.9" y="6.7">3</text>
<text x="249.1" y="6.7">4</text>
<text x="318.2" y="6.7">5</text>
<text x="4.1" y="41.8">A</text>
<text x="405.9" y="41.8">A</text>
<text x="4.1" y="110.9">B</text>
<text x="405.9" y="110.9">B</text>
<text x="4.1" y="180.1">C</text>
<text x="405.9" y="180.1">C</text>
<text x="4.1" y="249.2">D</text>
<text x="405.9" y="249.2">D</text>
<text x="41.6" y="287.5">1</text>
<text x="110.8" y="287.5">2</text>
<text x="179.9" y="287.5">3</text>
<text x="249.1" y="287.5">4</text>
<text x="318.2" y="287.5">5</text>
</g>
<g font-size="3.2" fill="#000080">
<text x="320" y="10.5">SENSORS</text>
<text x="192.3" y="12.7">LED1</text>
<text x="209.6" y="17.1">100</text>
<text x="209.6" y="13.9">R10</text>
<text x="317.5" y="14">LineSensorsConector</text>
<text x="355.4" y="12.3">+3.3V</text>
<text x="374.4" y="12.3">+5V</text>
<text x="392.1" y="12.3">GND</text>
<text x="238.3" y="21.2">P2</text>
<text x="26.1" y="29.9">R8</text>
<text x="50" y="28.2">BOOT</text>
<text x="78.3" y="29.9">R7</text>
<text x="125" y="28">RST</text>
<text x="147.2" y="29.9">10k</text>
<text x="147.8" y="26.4">R9</text>
<text x="192.3" y="28.5">LED2</text>
<text x="209.6" y="29.8">R11</text>
<text x="24.7" y="33.5">100k</text>
<text x="78.3" y="33.1">100k</text>
<text x="125" y="31.2">Reset</text>
<text x="209.6" y="33">100</text>
<text x="261.8" y="40.4">R14</text>
<text x="293.5" y="40.1">10k</text>
<text x="293.5" y="36.9">R13</text>
<text x="148" y="45.4">1uF</text>
<text x="148" y="42.2">C7</text>
<text x="192.3" y="44.4">LED3</text>
<text x="209.6" y="45.7">R12</text>
<text x="236.6" y="42.7">SWD</text>
<text x="261.8" y="43.7">10k</text>
<text x="353.2" y="44">RX/TX</text>
<text x="209.6" y="48.9">100</text>
<text x="72.4" y="70.4">U1.1</text>
<text x="180" y="70.4">U1.2</text>
<text x="311.9" y="70.3">U4</text>
<text x="368.5" y="70.5">C24</text>
<text x="375.4" y="71.8">V_REG_MIC52053.3V</text>
<text x="375.4" y="68.6">U7</text>
<text x="393.2" y="70.5">C25</text>
<text x="72.4" y="73.6">STM32F103C8T6</text>
<text x="180" y="73.6">STM32F103C8T6</text>
<text x="311.9" y="73.6">LeftDriver</text>
<text x="368.5" y="73.6">100nF</text>
<text x="393.2" y="73.6">100nF</text>
<text x="269.7" y="100.4">10nF</text>
<text x="271.3" y="96.9">C8</text>
<text x="290.7" y="98.7">C9</text>
<text x="393.2" y="101.8">470pF</text>
<text x="393.2" y="98.7">C23</text>
<text x="290.8" y="102.2">10nF</text>
<text x="155" y="130.1">1nF</text>
<text x="155" y="126.9">C16</text>
<text x="169.2" y="130.1">10nF</text>
<text x="169.2" y="126.9">C17</text>
<text x="182.3" y="130.4">100nF</text>
<text x="183.3" y="126.9">C18</text>
<text x="197.4" y="130.1">1uF</text>
<text x="197.4" y="126.9">C19</text>
<text x="211.5" y="130.1">10uF</text>
<text x="211.5" y="126.9">C20</text>
<text x="356" y="130.3">U5</text>
<text x="263.3" y="137.5">C10</text>
<text x="356" y="133.5">RightDriver</text>
<text x="285.5" y="142.8">47uF</text>
<text x="286.4" y="139.3">C11</text>
<text x="259.9" y="144.6">100nF</text>
<text x="139" y="155.6">20pF</text>
<text x="139" y="152.4">C1</text>
<text x="213.1" y="155.6">20pF</text>
<text x="213.1" y="152.4">C3</text>
<text x="313.7" y="160">10nF</text>
<text x="315.4" y="156.5">C12</text>
<text x="334.8" y="158.3">C13</text>
<text x="334.9" y="161.9">10nF</text>
<text x="139" y="166.5">C2</text>
<text x="151.3" y="167.5">X1</text>
<text x="167.2" y="165.7">R6</text>
<text x="137.4" y="169.2">20pF</text>
<text x="151.3" y="170.6">8MHz</text>
<text x="167" y="169.2">1M</text>
<text x="234.6" y="172.8">32.768KHz</text>
<text x="234.6" y="169.3">X2</text>
<text x="288" y="171.2">100nF</text>
<text x="288" y="168">C14</text>
<text x="209.6" y="185.1">C4</text>
<text x="298.5" y="184.8">C15</text>
<text x="211.4" y="188.6">20pF</text>
<text x="298" y="188.3">47uF</text>
<text x="338.6" y="195.8">L2</text>
<text x="371.8" y="195.2">D3</text>
<text x="236.5" y="202.8">IR</text>
<text x="267.9" y="200.9">ST</text>
<text x="335.1" y="199.3">470uH</text>
<text x="371.8" y="198.4">SS34</text>
<text x="267.9" y="204.1">Start</text>
<text x="338.3" y="208">U6</text>
<text x="68.4" y="213.6">SS36</text>
<text x="68.4" y="210.4">D1</text>
<text x="265.3" y="215.1">R15</text>
<text x="336.6" y="211.5">XL6009</text>
<text x="193.7" y="219.9">D2</text>
<text x="265.3" y="218.3">10k</text>
<text x="390.2" y="216.9">CT4</text>
<text x="390.4" y="220.4">100uF</text>
<text x="61.4" y="225.7">U2 LM2596HVS-ADJ</text>
<text x="168.9" y="225.6">U3</text>
<text x="193.7" y="223.1">SS110-A</text>
<text x="293.2" y="225.7">CT3</text>
<text x="367.4" y="222.1">R16</text>
<text x="367.5" y="225.7">10K</text>
<text x="263.7" y="232.8">ON/OFF</text>
<text x="264.3" y="230.1">POWER</text>
<text x="293.4" y="229.2">220uF</text>
<text x="15.5" y="234.5">C5</text>
<text x="25.1" y="236.3">CT1</text>
<text x="116.1" y="237.7">470uH</text>
<text x="116.1" y="234.5">L1</text>
<text x="195.4" y="234.5">R3</text>
<text x="201" y="234.5">20</text>
<text x="250.4" y="236.3">VIN+</text>
<text x="317.2" y="239.8">C22</text>
<text x="356.8" y="239.8">R17</text>
<text x="11.2" y="241.5">100nF</text>
<text x="23.6" y="241.6">100uF</text>
<text x="195.4" y="245.1">R4</text>
<text x="201" y="245.1">20</text>
<text x="250.8" y="245.1">VIN-</text>
<text x="317.2" y="243">100nF</text>
<text x="357.7" y="243.3">330R</text>
<text x="374.5" y="243.3">C21</text>
<text x="123.9" y="250.4">CT2</text>
<text x="212.4" y="251.8">1.5k</text>
<text x="212.4" y="248.6">R5</text>
<text x="371" y="246.8">100nF</text>
<text x="139.2" y="255.6">C6</text>
<text x="91.4" y="260.9">R2</text>
<text x="124.1" y="262.8">220uF</text>
<text x="139.2" y="258.9">100nF</text>
<text x="90.7" y="264.5">330</text>
<text x="103.2" y="268">10k</text>
<text x="103.7" y="264.5">R1</text>
</g>
<g font-size="3.2" fill="#00f">
<text x="12.2" y="23.5">BOOT0</text>
<text x="87" y="23.5">BOOT1</text>
<text x="326.5" y="23.1">7</text>
<text x="326.5" y="19.6">8</text>
<text x="340.6" y="19.1">PA1</text>
<text x="341" y="22.5">PB15</text>
<text x="179.3" y="27.8">PC13</text>
<text x="240.1" y="26.6">1</text>
<text x="243.6" y="24.9">1</text>
<text x="243.6" y="28.4">2</text>
<text x="258.1" y="26">+3.3V</text>
<text x="303.9" y="29.6">SWDIO</text>
<text x="326.5" y="26.6">6</text>
<text x="341" y="29.6">PB13</text>
<text x="341" y="26.1">PB14</text>
<text x="48.3" y="33.3">1</text>
<text x="59" y="33.3">2</text>
<text x="164.5" y="34.8">RESET</text>
<text x="240.1" y="30.2">2</text>
<text x="240.1" y="33.7">3</text>
<text x="243.6" y="31.9">3</text>
<text x="243.6" y="35.5">4</text>
<text x="270.4" y="33.1">SWCLK</text>
<text x="326.5" y="33.7">4</text>
<text x="326.5" y="30.2">5</text>
<text x="341" y="33.1">PB12</text>
<text x="48.3" y="36.9">3</text>
<text x="48.3" y="40.4">5</text>
<text x="59" y="36.9">4</text>
<text x="59" y="40.4">6</text>
<text x="240.1" y="37.2">4</text>
<text x="326.5" y="40.7">2</text>
<text x="326.5" y="37.2">3</text>
<text x="340.5" y="36.9">PA8</text>
<text x="180" y="43.7">PA15</text>
<text x="326.5" y="44.3">1</text>
<text x="357.1" y="49.2">2</text>
<text x="370.4" y="49.2">PA10</text>
<text x="357.1" y="56.3">1</text>
<text x="370.4" y="56.2">PA9</text>
<text x="45" y="77.8">10</text>
<text x="102.7" y="77.8">18</text>
<text x="165.2" y="77.8">1</text>
<text x="27.7" y="83.4">PA1</text>
<text x="27.7" y="79.8">PA0</text>
<text x="45" y="81.3">11</text>
<text x="52.2" y="79.2">PA0-WKUP</text>
<text x="52.2" y="82.7">PA1</text>
<text x="93.4" y="79.2">PB0</text>
<text x="93.4" y="82.7">PB1</text>
<text x="102.7" y="81.3">19</text>
<text x="119.1" y="82.7">PB1</text>
<text x="119.1" y="79.2">PB0</text>
<text x="142.9" y="79.9">VBAT</text>
<text x="170.4" y="79.2">VBAT</text>
<text x="27.7" y="86.9">PA2</text>
<text x="45" y="84.8">12</text>
<text x="45" y="88.4">13</text>
<text x="52.2" y="86.3">PA2</text>
<text x="52.2" y="89.8">PA3</text>
<text x="93.4" y="86.3">PB2</text>
<text x="93.4" y="89.8">PB3</text>
<text x="102.7" y="84.8">20</text>
<text x="102.7" y="88.4">39</text>
<text x="118.7" y="89.6">PB3</text>
<text x="118.7" y="86">BOOT1</text>
<text x="27.7" y="94">PA4</text>
<text x="27.7" y="90.4">PA3</text>
<text x="45" y="91.9">14</text>
<text x="45" y="95.4">15</text>
<text x="52.2" y="93.3">PA4</text>
<text x="93.4" y="93.3">PB4</text>
<text x="102.7" y="91.9">40</text>
<text x="102.7" y="95.4">41</text>
<text x="118.7" y="93.1">PB4</text>
<text x="27.7" y="101">PA6</text>
<text x="27.7" y="97.5">PA5</text>
<text x="45" y="99">16</text>
<text x="52.2" y="96.8">PA5</text>
<text x="52.2" y="100.4">PA6</text>
<text x="93.4" y="96.8">PB5</text>
<text x="93.4" y="100.4">PB6</text>
<text x="102.7" y="99">42</text>
<text x="118.7" y="100.2">PB6</text>
<text x="118.7" y="96.6">PB5</text>
<text x="143.1" y="101.1">+3.3V</text>
<text x="215.7" y="100.1">GND</text>
<text x="27.7" y="104.5">PA7</text>
<text x="45" y="102.5">17</text>
<text x="52.2" y="103.9">PA7</text>
<text x="93.4" y="103.9">PB7</text>
<text x="102.7" y="102.5">43</text>
<text x="118.3" y="103.9">PB7</text>
<text x="342.7" y="107.2">PB6</text>
<text x="27.7" y="111.6">PA8</text>
<text x="45" y="109.5">29</text>
<text x="45" y="113.1">30</text>
<text x="52.2" y="110.9">PA8</text>
<text x="93.4" y="110.9">PB8</text>
<text x="102.7" y="109.5">45</text>
<text x="102.7" y="113.1">46</text>
<text x="118.7" y="110.7">PB8</text>
<text x="342.3" y="110.9">PB7</text>
<text x="26.1" y="118.7">PA10</text>
<text x="27.7" y="115.1">PA9</text>
<text x="45" y="116.6">31</text>
<text x="52.2" y="118">PA10</text>
<text x="52.2" y="114.5">PA9</text>
<text x="91.4" y="118">PB10</text>
<text x="93.4" y="114.5">PB9</text>
<text x="102.7" y="116.6">21</text>
<text x="118.7" y="117.8">PB10</text>
<text x="118.7" y="114.3">PB9</text>
<text x="26.1" y="125.7">PA12</text>
<text x="26.1" y="122.2">PA11</text>
<text x="45" y="120.1">32</text>
<text x="45" y="123.6">33</text>
<text x="52.2" y="121.5">PA11</text>
<text x="52.2" y="125.1">PA12</text>
<text x="91.4" y="121.5">PB11</text>
<text x="91.4" y="125.1">PB12</text>
<text x="102.7" y="120.1">22</text>
<text x="102.7" y="123.6">25</text>
<text x="118.7" y="124.8">PB12</text>
<text x="118.7" y="121.3">PB11</text>
<text x="22.6" y="129.2">SWDIO</text>
<text x="45" y="127.2">34</text>
<text x="45" y="130.7">37</text>
<text x="52.2" y="128.6">PA13</text>
<text x="91.4" y="128.6">PB13</text>
<text x="102.7" y="127.2">26</text>
<text x="102.7" y="130.7">27</text>
<text x="118.7" y="131.9">PB14</text>
<text x="118.7" y="128.4">PB13</text>
<text x="21.9" y="132.8">SWCLK</text>
<text x="26.1" y="136.3">PA15</text>
<text x="45" y="134.2">38</text>
<text x="52.2" y="132.1">PA14</text>
<text x="52.2" y="135.6">PA15</text>
<text x="91.4" y="132.1">PB14</text>
<text x="91.4" y="135.6">PB15</text>
<text x="102.7" y="134.2">28</text>
<text x="118.7" y="135.4">PB15</text>
<text x="26" y="143.4">PC13</text>
<text x="47" y="141.3">2</text>
<text x="52.2" y="142.7">PC13-TAMPER-RTC</text>
<text x="88.3" y="142.7">BOOT0</text>
<text x="102.7" y="141.3">44</text>
<text x="118.7" y="142.5">BOOT0</text>
<text x="26" y="146.9">PC14</text>
<text x="47" y="144.8">3</text>
<text x="47" y="148.3">4</text>
<text x="52.2" y="146.2">PC14-OSC32_IN</text>
<text x="52.2" y="149.8">PC15-OSC32_OUT</text>
<text x="90.8" y="149.8">NRST</text>
<text x="102.7" y="148.3">7</text>
<text x="118.7" y="149.5">RESET</text>
<text x="26" y="150.4">PC15</text>
<text x="47" y="155.4">5</text>
<text x="235.1" y="154.8">PC14</text>
<text x="20.3" y="161">OSCOUT</text>
<text x="23.5" y="157.5">OSCIN</text>
<text x="47" y="158.9">6</text>
<text x="52.2" y="156.8">PD0-OSC_IN</text>
<text x="52.2" y="160.3">PD1-OSC_OUT</text>
<text x="175.2" y="160.1">OSCIN</text>
<text x="221.9" y="164.6" transform="rotate(-90 221.9 164.6)">1</text>
<text x="229" y="164.6" transform="rotate(-90 229 164.6)">2</text>
<text x="386.8" y="167.2">PB9</text>
<text x="386.8" y="170.7">PB8</text>
<text x="175.2" y="174.2">OSCOUT</text>
<text x="221.9" y="177.2" transform="rotate(-90 221.9 177.2)">4</text>
<text x="229" y="177.2" transform="rotate(-90 229 177.2)">3</text>
<text x="235.1" y="186.6">PC15</text>
<text x="250.3" y="207.9">PB3</text>
<text x="287.6" y="208.6">VBAT</text>
<text x="317.2" y="206.6">4</text>
<text x="321.7" y="208">VIN</text>
<text x="353.8" y="208">SW</text>
<text x="361.6" y="206.6">3</text>
<text x="14.2" y="224.5">VBAT</text>
<text x="239" y="223.9">PB4</text>
<text x="361.6" y="227.7">5</text>
<text x="49" y="229.5">1</text>
<text x="52.5" y="231.2">VIN</text>
<text x="77.4" y="231.2">OUTPUT</text>
<text x="91.9" y="229.5">2</text>
<text x="317.2" y="231.2">2</text>
<text x="321.7" y="232.7">EN</text>
<text x="355.1" y="229.1">FB</text>
<text x="49" y="236.5">5</text>
<text x="52.5" y="238.3">ON/OFF</text>
<text x="73.4" y="238.3">FEEDBACK</text>
<text x="91.9" y="236.5">4</text>
<text x="221" y="237.7">PA11</text>
<text x="338.3" y="238.9" transform="rotate(-90 338.3 238.9)">1</text>
<text x="49" y="243.6">3</text>
<text x="52.5" y="245.4">GROUND</text>
<text x="221" y="241.2">PA12</text>
<text x="278.8" y="243.2">VBAT</text>
<text x="344.7" y="243.5" transform="rotate(-90 344.7 243.5)">GND</text>
</g>
<g font-size="3.2">
<text x="357.4" y="18.2" transform="rotate(-90 357.4 18.2)">1</text>
<text x="360.9" y="18.2" transform="rotate(-90 360.9 18.2)">2</text>
<text x="364.4" y="18.2" transform="rotate(-90 364.4 18.2)">3</text>
<text x="375" y="18.2" transform="rotate(-90 375 18.2)">1</text>
<text x="378.5" y="18.2" transform="rotate(-90 378.5 18.2)">2</text>
<text x="382.1" y="18.2" transform="rotate(-90 382.1 18.2)">3</text>
<text x="392.6" y="18.2" transform="rotate(-90 392.6 18.2)">1</text>
<text x="396.2" y="18.2" transform="rotate(-90 396.2 18.2)">2</text>
<text x="399.7" y="18.2" transform="rotate(-90 399.7 18.2)">3</text>
<text x="186" y="86.3">VSS_1</text>
<text x="186" y="89.8">VSS_2</text>
<text x="199.7" y="84.8">23</text>
<text x="199.7" y="88.4">35</text>
<text x="186" y="93.3">VSS_3</text>
<text x="199.7" y="91.9">47</text>
<text x="187.8" y="100.4">VSSA</text>
<text x="199.7" y="99">8</text>
<text x="235.7" y="208.7" transform="rotate(-90 235.7 208.7)">1</text>
<text x="239.2" y="208.7" transform="rotate(-90 239.2 208.7)">2</text>
<text x="242.7" y="208.7" transform="rotate(-90 242.7 208.7)">3</text>
<text x="172.5" y="237.9">D-</text>
<text x="178.2" y="236.5">2</text>
<text x="253.7" y="239.7">1</text>
<text x="83.1" y="243.6">GND</text>
<text x="91.9" y="241.8">6</text>
<text x="171.3" y="241.5">D+</text>
<text x="172.6" y="245">ID</text>
<text x="178.2" y="240.1">3</text>
<text x="178.2" y="243.6">4</text>
<text x="169.1" y="248.5">GND</text>
<text x="178.2" y="247.1">5</text>
<text x="253.7" y="248.5">1</text>
</g>
<g font-size="3.2" fill="#8d2323">
<text x="119.3" y="33.7">1</text>
<text x="132.6" y="33.7">2</text>
<text x="369.7" y="77.4">IN</text>
<text x="378.5" y="77.4">OUT</text>
<text x="369.7" y="84.5">GND</text>
<text x="369.7" y="91.5">EN</text>
<text x="381.1" y="91.5">BP</text>
<text x="262.2" y="206.6">1</text>
<text x="275.5" y="206.6">2</text>
</g>
<g font-size="3.2" fill="#f00">
<text x="163.2" y="84.8">24</text>
<text x="163.2" y="88.4">36</text>
<text x="170.4" y="86.3">VDD_1</text>
<text x="170.4" y="89.8">VDD_2</text>
<text x="163.2" y="91.9">48</text>
<text x="170.4" y="93.3">VDD_3</text>
<text x="165.2" y="99">9</text>
<text x="170.4" y="100.4">VDDA</text>
<text x="178.2" y="233">1</text>
<text x="169.8" y="234.4">VCC</text>
</g>
<g font-size="2.5" fill="#999">
<text x="19.4" y="79.9">A IN</text>
<text x="19.4" y="83.4">A IN</text>
<text x="127" y="78.1">A IN</text>
<text x="127" y="81.7">A IN</text>
<text x="19.4" y="87">A IN</text>
<text x="127" y="88.7">StartButton</text>
<text x="19.4" y="90.5">A IN</text>
<text x="19.4" y="94">A IN</text>
<text x="127" y="92.3">IR</text>
<text x="19.4" y="97.5">A IN</text>
<text x="19.4" y="101.1">A IN</text>
<text x="19.4" y="104.6">A IN</text>
<text x="14.1" y="115.2">TXboard</text>
<text x="14.1" y="118.7">RXboard</text>
<text x="14.1" y="122.2">USB-</text>
<text x="14.1" y="125.8">USB+</text>
<text x="128.8" y="127.5">LED1</text>
<text x="14.1" y="136.3">LED2</text>
</g>
<g font-size="2.5" fill="#238d23">
<text x="387.7" y="215.4" transform="rotate(-90 387.7 215.4)">+</text>
<text x="306.6" y="220.7" transform="rotate(-90 306.6 220.7)">+</text>
<text x="387.7" y="220.1" transform="rotate(-90 387.7 220.1)">-</text>
<text x="306.6" y="225.3" transform="rotate(-90 306.6 225.3)">-</text>
<text x="36.7" y="239.5" transform="rotate(-90 36.7 239.5)">-</text>
<text x="36.7" y="234.8" transform="rotate(-90 36.7 234.8)">+</text>
<text x="124.9" y="257.1" transform="rotate(-90 124.9 257.1)">-</text>
<text x="124.9" y="252.4" transform="rotate(-90 124.9 252.4)">+</text>
</g>
<g font-size="2.1" fill="#a54b4b">
<text x="294.4" y="77.4">6</text>
<text x="293" y="81">13</text>
<text x="303.3" y="79.2">GND</text>
<text x="303.3" y="82.7">EP</text>
<text x="321.7" y="89.8">SO</text>
<text x="332.5" y="88">3</text>
<text x="322.5" y="93.3">SI</text>
<text x="332.5" y="91.6">8</text>
<text x="332.5" y="95.1">10</text>
<text x="320.4" y="96.8">SCK</text>
<text x="321.1" y="100.3">!CS</text>
<text x="332.5" y="98.6">9</text>
<text x="319.7" y="107.4">PWM</text>
<text x="332.5" y="105.7">12</text>
<text x="294.4" y="112.7">5</text>
<text x="294.4" y="109.2">7</text>
<text x="303.3" y="110.9">OUT2</text>
<text x="320.8" y="110.9">DIR</text>
<text x="332.5" y="109.2">1</text>
<text x="332.5" y="112.7">11</text>
<text x="294.4" y="119.8">4</text>
<text x="303.3" y="114.5">OUT1</text>
<text x="320.9" y="114.5">DIS</text>
<text x="294.4" y="123.3">2</text>
<text x="303.3" y="125">VSO</text>
<text x="303.3" y="121.5">VS</text>
<text x="338.4" y="137.4">6</text>
<text x="337.1" y="140.9">13</text>
<text x="347.4" y="139.2">GND</text>
<text x="347.4" y="142.7">EP</text>
<text x="365.8" y="149.7">SO</text>
<text x="376.6" y="148">3</text>
<text x="366.6" y="153.3">SI</text>
<text x="376.6" y="151.5">8</text>
<text x="376.6" y="155.1">10</text>
<text x="364.5" y="156.8">SCK</text>
<text x="365.2" y="160.3">!CS</text>
<text x="376.6" y="158.6">9</text>
<text x="363.8" y="167.4">PWM</text>
<text x="376.6" y="165.6">12</text>
<text x="338.4" y="172.7">5</text>
<text x="338.4" y="169.2">7</text>
<text x="347.4" y="170.9">OUT2</text>
<text x="364.9" y="170.9">DIR</text>
<text x="376.6" y="169.2">1</text>
<text x="376.6" y="172.7">11</text>
<text x="338.4" y="179.8">4</text>
<text x="347.4" y="174.4">OUT1</text>
<text x="365" y="174.4">DIS</text>
<text x="338.4" y="183.3">2</text>
<text x="347.4" y="185">VSO</text>
<text x="347.4" y="181.5">VS</text>
</g>
<g font-size="1.8" fill="#999">
<text x="125.2" y="99.3">LeftMotorPWM</text>
<text x="125.2" y="102.8">RightMotorPWM</text>
<text x="125.2" y="109.9">LeftMotorDIR</text>
<text x="125.2" y="113.4">RightMotorDIR</text>
</g>
</svg>
